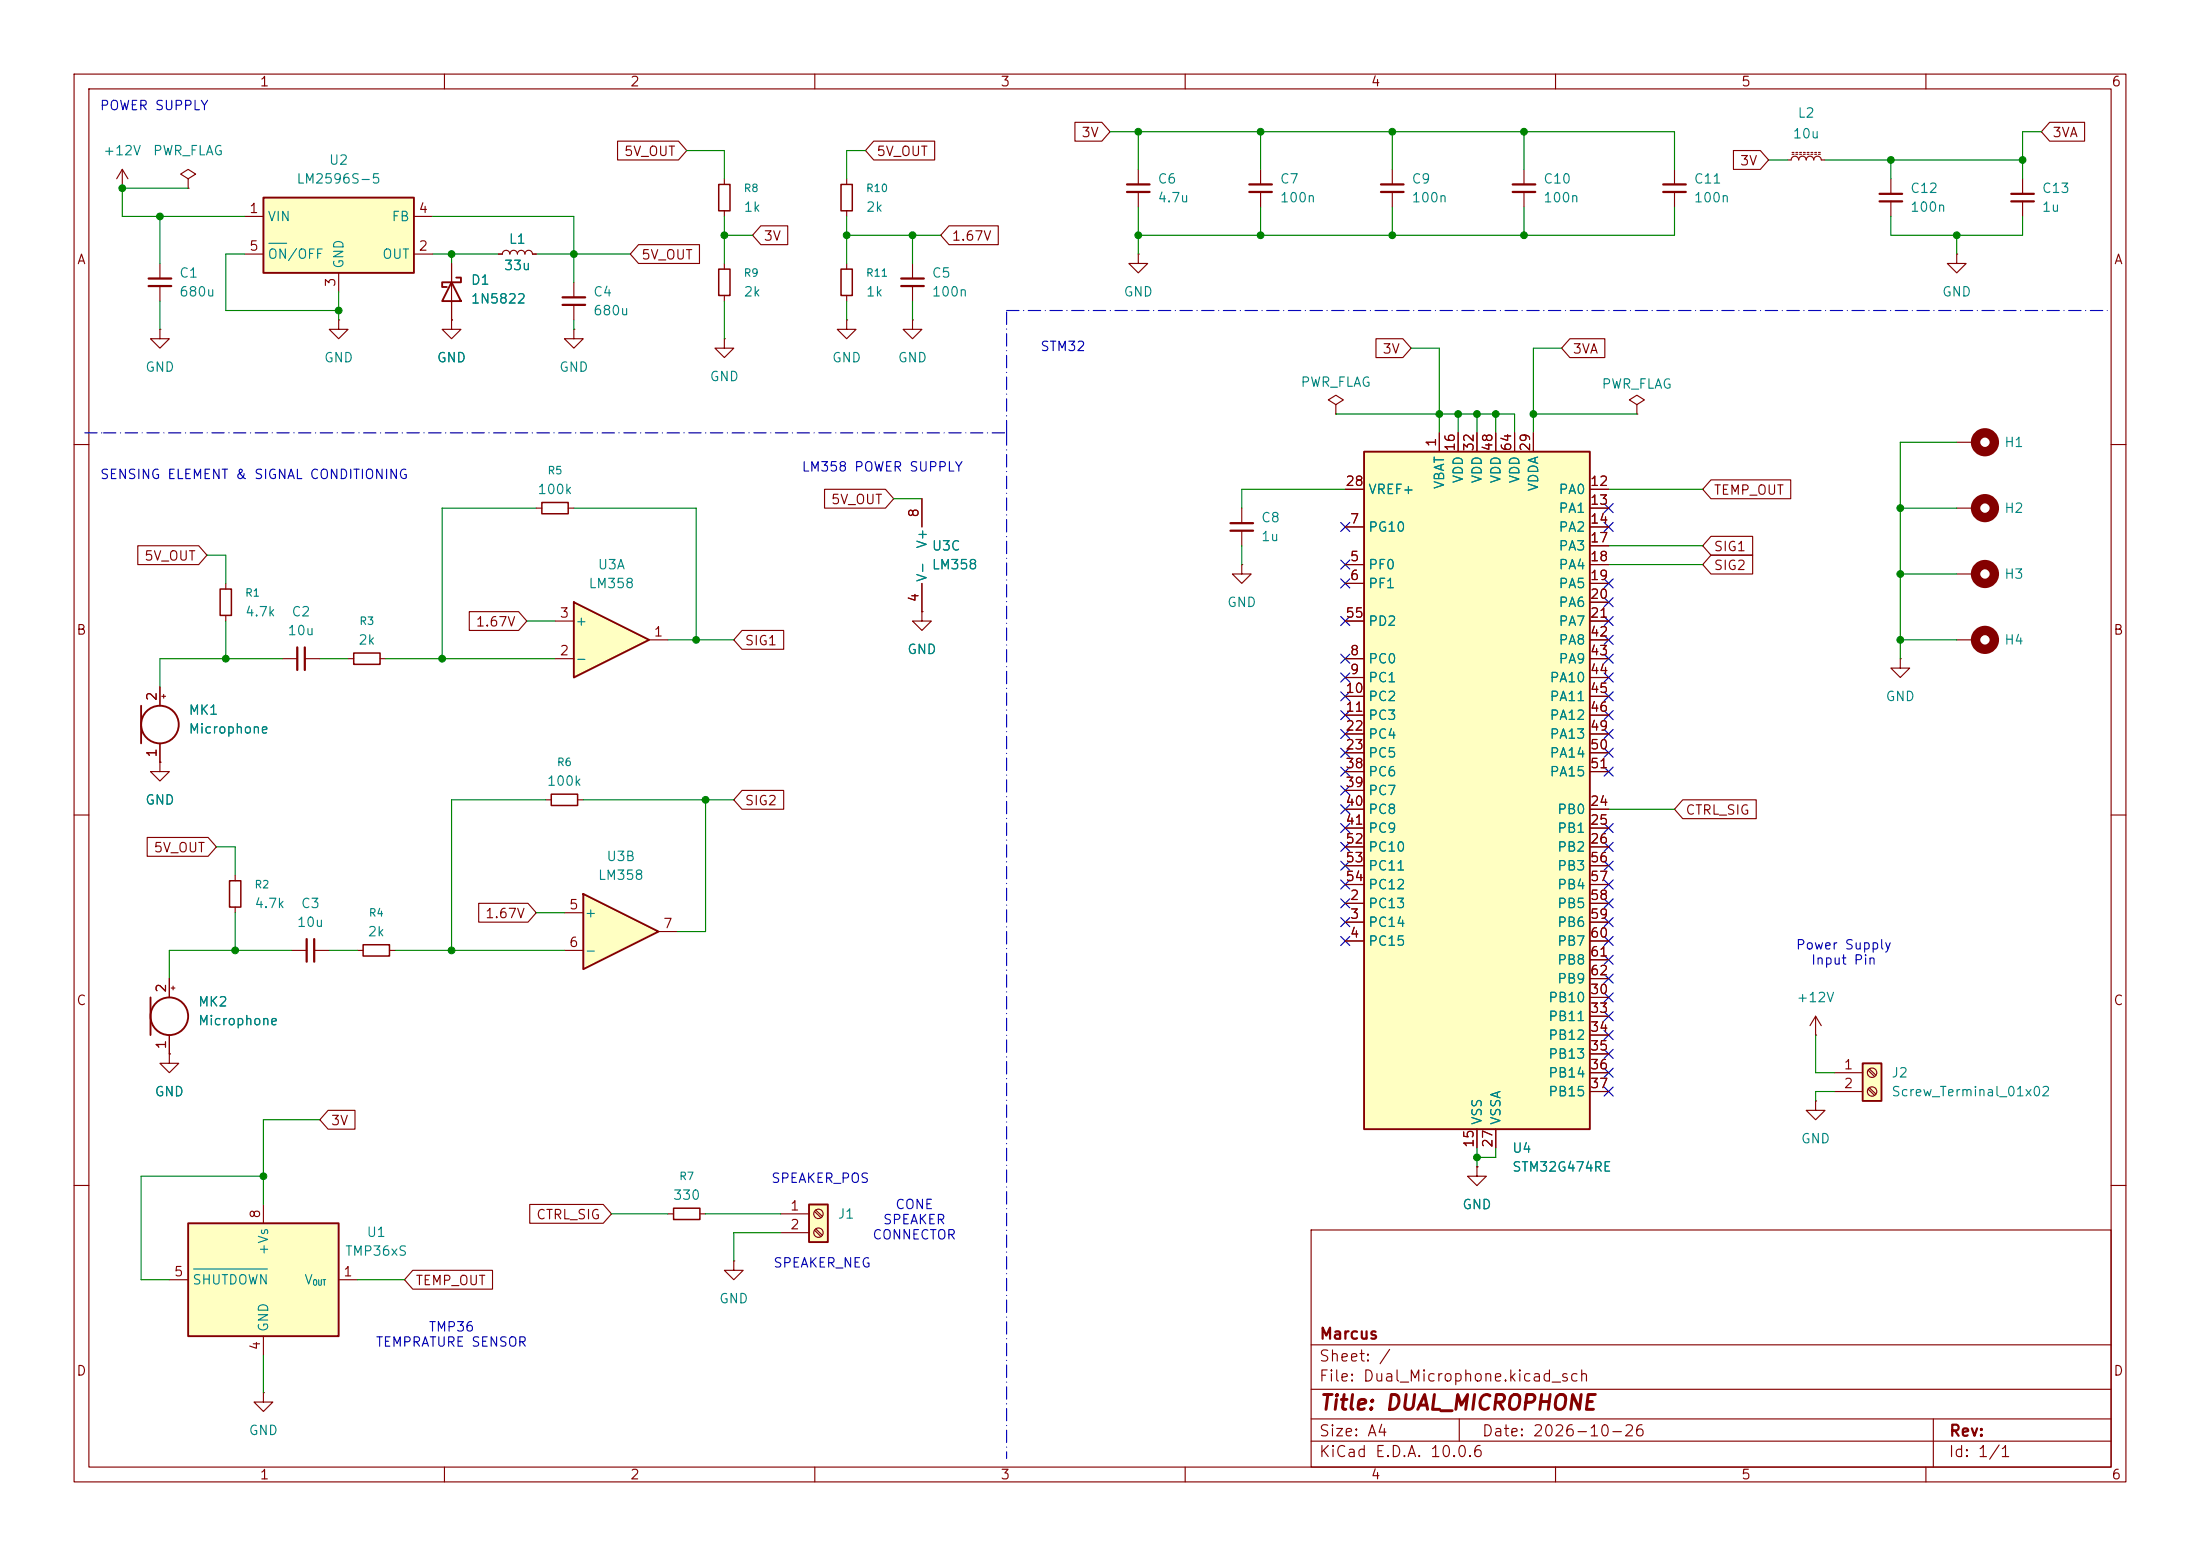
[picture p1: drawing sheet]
<svg xmlns="http://www.w3.org/2000/svg" width="297mm" height="210mm" viewBox="0 0 297 210" stroke-linecap="round" stroke-linejoin="round" font-family="sans-serif">
<g fill="none" stroke="#840000" stroke-width=".15">
<path d="M10 10h277v190h-277zM12 12h273v186h-273zM60 10v2M110 10v2M160 10v2M210 10v2M260 10v2M16.5 25.4h.1M16.5 22.9l-.8 1.2M16.5 22.9l.8 1.2M16.5 22.9v2.5M25.4 24.1l1-.6-1-.6-1 .6 1 .6v1.3"/>
<path d="M25.4 25.4h.1M114.3 43.2v1.3h1.3l-1.3 1.2-1.3-1.2h1.3M114.3 43.2h.1M10 60h2M285 60h2M10 110h2M285 110h2M245.1 139.7h.1M245.1 137.2l-.8 1.2M245.1 137.2l.8 1.2M245.1 137.2v2.5M245.1 148.6v1.3h1.3l-1.3 1.2-1.3-1.2h1.3"/>
<path d="M245.1 148.6h.1M10 160h2M177 166h108v32h-108zM285 160h2M60 198v2M110 198v2M160 198v2M177 194.5h108M177 191.5h108M177 187.5h108M177 181.5h108M197 191.5v3"/>
<path d="M210 198v2M260 198v2M261 191.5v6.5"/>
</g>
<path d="M35.6 26.7h20.3v10.1h-20.3z" fill="#ffffc2"/>
<path d="M35.6 26.7h20.3v10.1h-20.3zM61 38.1l1.2 2.5h-2.5zM61.6 37.5h.6v.6h-2.5v.6h.6" fill="none" stroke="#840000" stroke-width=".25"/>
<g fill="none" stroke="#840000" stroke-width=".15">
<path d="M33 29.2h2.6M33 34.3h2.6M45.7 36.8v2.6M55.9 29.2h2.5M55.9 34.3h2.5M61 35.6v7.6M67.3 34.3h.5a.51 .51 0 0 1 .5-.5 .51 .51 0 0 1 .5 .5 .51 .51 0 0 1 .5-.5 .51 .51 0 0 1 .5 .5 .51 .51 0 0 1 .6-.5 .51 .51 0 0 1 .5 .5 .51 .51 0 0 1 .5-.5 .51 .51 0 0 1 .5 .5h.5M97.8 35.6v.7M97.8 39.9v.7M205.7 22.9v2M205.7 25.9v2M226.1 22.9v2"/>
<path d="M226.1 25.9v2M241.3 21.6h.5a.51 .51 0 0 1 .5-.5 .51 .51 0 0 1 .5 .5 .51 .51 0 0 1 .5-.5 .51 .51 0 0 1 .5 .5 .51 .51 0 0 1 .5-.5 .51 .51 0 0 1 .6 .5 .51 .51 0 0 1 .5-.5 .51 .51 0 0 1 .5 .5h.5M241.9 20.8h.3M241.9 20.6h.3M242.4 20.8h.3M242.4 20.6h.3M243 20.8h.2M243 20.6h.2M243.5 20.8h.2M243.5 20.6h.2M244 20.8h.2M244 20.6h.2"/>
<path d="M244.5 20.8h.2M244.5 20.6h.2M245 20.8h.2M245 20.6h.2M245.5 20.8h.2M245.5 20.6h.2M21.6 44.5v1.2h1.3l-1.3 1.3-1.3-1.3h1.3M21.6 44.5h.1M45.7 43.2v1.3h1.3l-1.3 1.2-1.3-1.2h1.3M45.7 43.2h.1M123.2 43.2v1.3h1.3l-1.3 1.2-1.3-1.2h1.3M123.2 43.2h.1"/>
<path d="M221 54.6l1-.6-1-.7-1 .7 1 .6v1.3M221 55.9h.1M167.6 68.6v2M167.6 71.6v2.1"/>
</g>
<path d="M36.3 32.8h2.4" fill="none" stroke="#008484" stroke-width=".15"/>
<path d="M97 36.3h1.6v3.6h-1.6z" fill="none" stroke="#840000" stroke-width=".2"/>
<path d="M204.2 24.9h3.1M204.2 25.9h3.1M224.5 24.9h3.1M224.5 25.9h3.1M166.1 70.6h3.1M166.1 71.6h3.1" fill="none" stroke="#840000" stroke-width=".3"/>
<path d="M78.7 120.7l10.2 5-10.2 5.1z" fill="#ffffc2"/>
<path d="M78.7 120.7l10.2 5-10.2 5.1z" fill="none" stroke="#840000" stroke-width=".25"/>
<g fill="none" stroke="#840000" stroke-width=".15">
<path d="M97.8 24.1v.8M97.8 28.4v.8M153.7 34.3v1.3h1.2l-1.2 1.2-1.3-1.2h1.3M153.7 34.3h.1M255.3 24.1v2.1M255.3 27.2v2M264.2 34.3v1.3h1.2l-1.2 1.2-1.3-1.2h1.3M264.2 34.3h.1M97.8 45.7v1.3h1.3l-1.3 1.3-1.3-1.3h1.3M97.8 45.7h.1M180.3 54.6l1.1-.6-1.1-.7-1 .7 1 .6v1.3M180.3 55.9h.1"/>
<path d="M264.2 59.7h2.5M30.5 78.7v.8M264.2 68.6h2.5M264.2 77.5h2.5M30.5 83.1v.7M256.5 88.9v1.3h1.3l-1.3 1.2-1.2-1.2h1.2M256.5 88.9h.1M264.2 86.4h2.5M76.2 123.2h2.5M76.2 128.3h2.5M88.9 125.7h2.5"/>
</g>
<g fill="none" stroke="#840000" stroke-width="1.3">
<circle cx="268" cy="59.7" r="1.27"/>
<circle cx="268" cy="68.6" r="1.27"/>
<circle cx="268" cy="77.5" r="1.27"/>
<circle cx="268" cy="86.4" r="1.27"/>
</g>
<path d="M97 24.9h1.6v3.5h-1.6zM29.7 79.5h1.5v3.6h-1.5z" fill="none" stroke="#840000" stroke-width=".2"/>
<path d="M253.7 26.2h3.1M253.7 27.2h3.1" fill="none" stroke="#840000" stroke-width=".3"/>
<path d="M109.2 162.6h2.6v5h-2.6z" fill="#ffffc2"/>
<path d="M109.2 162.6h2.6v5h-2.6z" fill="none" stroke="#840000" stroke-width=".25"/>
<g fill="none" stroke="#840000" stroke-width=".15">
<path d="M105.4 163.8h3.8M105.4 166.4h3.8M110 163.5l.8 .8M110 166l.8 .9M110.1 163.3l.9 .9M110.1 165.9l.9 .8"/>
<circle cx="110.5" cy="163.8" r=".63"/>
<circle cx="110.5" cy="166.4" r=".63"/>
</g>
<path d="M184.1 61h30.5v91.4h-30.5z" fill="#ffffc2"/>
<path d="M184.1 61h30.5v91.4h-30.5z" fill="none" stroke="#840000" stroke-width=".25"/>
<g fill="none" stroke="#840000" stroke-width=".15">
<path d="M21.6 35.6v2M21.6 38.6v2M77.5 38.1v2M114.3 24.1v.8M114.3 28.4v.8M114.3 35.6v.7M114.3 39.9v.7M123.2 35.6v2M123.2 38.6v2M188 22.9v2M188 25.9v2M61 43.2v1.3h1.2l-1.2 1.2-1.3-1.2h1.3"/>
<path d="M61 43.2h.1M77.5 44.5v1.2h1.2l-1.2 1.3-1.3-1.3h1.3M77.5 44.5h.1M77.5 41.1v2.1M194.3 58.4v2.6M196.8 58.4v2.6M199.4 58.4v2.6M201.9 58.4v2.6M204.5 58.4v2.6M207 58.4v2.6M124.5 67.3v3.8M124.5 78.7v3.9"/>
<path d="M167.6 76.2v1.3h1.3l-1.3 1.2-1.2-1.2h1.2M167.6 76.2h.1M181.6 76.2h2.5M181.6 78.7h2.5M181.6 71.1h2.5M181.6 66h2.5M214.6 76.2h2.6M214.6 78.7h2.6M214.6 71.1h2.6M214.6 66h2.6M214.6 68.6h2.6M214.6 73.7h2.6"/>
<path d="M181.6 88.9h2.5M181.6 91.4h2.5M181.6 94h2.5M181.6 96.5h2.5M181.6 83.8h2.5M181.6 99.1h2.5M214.6 88.9h2.6M214.6 91.4h2.6M214.6 94h2.6M214.6 96.5h2.6M214.6 81.3h2.6M214.6 83.8h2.6"/>
<path d="M214.6 99.1h2.6M214.6 86.4h2.6M31.7 118.1v.8M181.6 101.6h2.5M181.6 109.2h2.5M181.6 111.8h2.5M181.6 114.3h2.5M181.6 104.1h2.5M181.6 106.7h2.5M181.6 116.8h2.5M181.6 119.4h2.5M214.6 101.6h2.6"/>
<path d="M214.6 109.2h2.6M214.6 111.8h2.6M214.6 114.3h2.6M214.6 104.1h2.6M214.6 116.8h2.6M214.6 119.4h2.6M31.7 122.4v.8M39.4 128.3h2M42.4 128.3h2M48.3 128.3h.7M52.6 128.3h.7M181.6 121.9h2.5"/>
<path d="M181.6 124.5h2.5M181.6 127h2.5M214.6 121.9h2.6M214.6 124.5h2.6M214.6 127h2.6M214.6 134.6h2.6M214.6 137.2h2.6M214.6 139.7h2.6M214.6 129.5h2.6M214.6 132.1h2.6M199.4 152.4v2.5M201.9 152.4v2.5"/>
<path d="M214.6 142.2h2.6M214.6 144.8h2.6M214.6 147.3h2.6M90.2 163.8h.7M94.5 163.8h.7M99.1 170.2v1.3h1.2l-1.2 1.2-1.3-1.2h1.3M99.1 170.2h.1"/>
</g>
<path d="M113.5 24.9h1.6v3.5h-1.6zM113.5 36.3h1.6v3.6h-1.6zM31 118.9h1.5v3.5h-1.5zM49 127.5h3.6v1.5h-3.6zM90.9 163.1h3.6v1.5h-3.6z" fill="none" stroke="#840000" stroke-width=".2"/>
<path d="M20.1 37.6h3M20.1 38.6h3M121.7 37.6h3M121.7 38.6h3M186.4 24.9h3.1M186.4 25.9h3.1M75.9 40.1h3.1M75.9 41.1h3.1M41.4 126.7v3.1M42.4 126.7v3.1" fill="none" stroke="#840000" stroke-width=".3"/>
<path d="M77.5 81.3l10.1 5.1-10.1 5z" fill="#ffffc2"/>
<g fill="none" stroke="#840000" stroke-width=".25">
<path d="M77.5 81.3l10.1 5.1-10.1 5zM20.3 134.6v5.1"/>
<circle cx="22.9" cy="137.2" r="2.54"/>
</g>
<g fill="none" stroke="#840000" stroke-width=".15">
<path d="M170.2 22.9v2M170.2 25.9v2M273 24.1v2.1M273 27.2v2M47 88.9h.8M51.3 88.9h.8M74.9 88.9h2.6M74.9 83.8h2.6M87.6 86.4h2.6M73.7 108h.7M78 108h.7M22.9 132.1v2.5"/>
<path d="M22.9 139.7v2.5M23.1 133.4h.5M23.4 133.1v.5M22.9 142.2v1.3h1.2l-1.2 1.3-1.3-1.3h1.3M22.9 142.2h.1M35.6 188v1.2h1.2l-1.2 1.3-1.3-1.3h1.3M35.6 188h.1"/>
</g>
<path d="M47.8 88.1h3.5v1.6h-3.5zM74.4 107.2h3.6v1.5h-3.6z" fill="none" stroke="#840000" stroke-width=".2"/>
<path d="M168.7 24.9h3M168.7 25.9h3M271.5 26.2h3.1M271.5 27.2h3.1" fill="none" stroke="#840000" stroke-width=".3"/>
<path d="M25.4 165.1h20.3v15.2h-20.3z" fill="#ffffc2"/>
<g fill="none" stroke="#840000" stroke-width=".25">
<path d="M19 95.3v5M25.4 165.1h20.3v15.2h-20.3z"/>
<circle cx="21.6" cy="97.8" r="2.54"/>
</g>
<g fill="none" stroke="#840000" stroke-width=".15">
<path d="M153.7 22.9v2M153.7 25.9v2M72.4 68.6h.8M76.7 68.6h.8M21.6 92.7v2.6M21.8 94h.6M22.1 93.7v.5M38.1 88.9h2M41.1 88.9h2.1M124.5 82.6v1.2h1.2l-1.2 1.3-1.3-1.3h1.3M124.5 82.6h.1M21.6 102.9v1.2h1.3l-1.3 1.3-1.3-1.3h1.3"/>
<path d="M21.6 102.9h.1M21.6 100.3v2.6M199.4 157.5v1.3h1.3l-1.3 1.2-1.3-1.2h1.3M199.4 157.5h.1M22.9 172.7h2.5M35.6 162.6v2.5M45.7 172.7h2.6M35.6 180.3v2.6"/>
</g>
<path d="M26.1 171.3h10" fill="none" stroke="#008484" stroke-width=".15"/>
<path d="M152.1 24.9h3.1M152.1 25.9h3.1M40.1 87.4v3M41.1 87.4v3" fill="none" stroke="#840000" stroke-width=".3"/>
<path d="M73.2 67.8h3.5v1.5h-3.5z" fill="none" stroke="#840000" stroke-width=".2"/>
<path d="M251.5 143.5h2.5v5.1h-2.5z" fill="#ffffc2"/>
<path d="M251.5 143.5h2.5v5.1h-2.5z" fill="none" stroke="#840000" stroke-width=".25"/>
<g fill="none" stroke="#840000" stroke-width=".15">
<path d="M83.4 19h8.2l1.1 1.3-1.1 1.3h-8.2zM118 19h8.2v2.6h-8.2l-1.2-1.3zM145.1 16.5h3.6l1.2 1.3-1.2 1.3h-3.6zM276.7 16.5h4.7v2.6h-4.7l-1.1-1.3zM61 35.6v2.5M67.3 34.3h.5M71.9 34.3h.5M86.2 33h8.2v2.6h-8.2l-1.1-1.3zM102.7 30.5h3.6v2.5h-3.6l-1.1-1.2zM128.1 30.5h6.7v2.5h-6.7l-1.1-1.2zM234 20.3h3.6l1.2 1.3-1.2 1.3h-3.6zM61 43.2h.1"/>
<path d="M61 40.6v2.6M185.8 45.7h3.6l1.1 1.3-1.1 1.3h-3.6zM194.3 58.4v2.6M196.8 58.4v2.6M199.4 58.4v2.6M201.9 58.4v2.6M204.5 58.4v2.6M207 58.4v2.6M211.9 45.7h4.8v2.6h-4.8l-1.1-1.3zM18.6 73.7h8.2l1.1 1.2-1.1 1.3h-8.2zM111.3 66h8.2l1.1 1.3-1.1 1.3h-8.2zM124.5 67.3v3.8"/>
<path d="M124.5 78.7v3.9M181.6 76.2h2.5M181.6 78.7h2.5M181.6 71.1h2.5M181.6 66h2.5M214.6 76.2h2.6M214.6 78.7h2.6M214.6 71.1h2.6M214.6 66h2.6M214.6 68.6h2.6M214.6 73.7h2.6M231 72.4h5.6v2.5h-5.6l-1.1-1.2z"/>
<path d="M231 74.9h5.6v2.6h-5.6l-1.1-1.3zM231 64.8h10.7v2.5h-10.7l-1.1-1.3zM21.6 92.7v2.6M63.4 82.5h6.6l1.1 1.3-1.1 1.3h-6.6zM100.2 85.1h5.6v2.5h-5.6l-1.1-1.2zM124.5 82.6h.1M181.6 88.9h2.5M181.6 91.4h2.5M181.6 94h2.5M181.6 96.5h2.5M181.6 83.8h2.5M181.6 99.1h2.5"/>
<path d="M214.6 88.9h2.6M214.6 91.4h2.6M214.6 94h2.6M214.6 96.5h2.6M214.6 81.3h2.6M214.6 83.8h2.6M214.6 99.1h2.6M214.6 86.4h2.6M19.9 113h8.2l1.1 1.3-1.1 1.3h-8.2zM21.6 102.9h.1M21.6 100.3v2.6M100.2 106.7h5.6v2.5h-5.6l-1.1-1.2z"/>
<path d="M181.6 101.6h2.5M181.6 109.2h2.5M181.6 111.8h2.5M181.6 114.3h2.5M181.6 104.1h2.5M181.6 106.7h2.5M181.6 116.8h2.5M181.6 119.4h2.5M214.6 101.6h2.6M214.6 109.2h2.6M214.6 111.8h2.6M214.6 114.3h2.6"/>
<path d="M214.6 104.1h2.6M214.6 116.8h2.6M214.6 119.4h2.6M227.2 107.9h9.9v2.6h-9.9l-1.1-1.3zM22.9 132.1v2.5M22.9 139.7v2.5M64.6 121.9h6.7l1.1 1.3-1.1 1.3h-6.7zM181.6 121.9h2.5M181.6 124.5h2.5M181.6 127h2.5M214.6 121.9h2.6M214.6 124.5h2.6"/>
<path d="M214.6 127h2.6M214.6 134.6h2.6M214.6 137.2h2.6M214.6 139.7h2.6M214.6 129.5h2.6M214.6 132.1h2.6M22.9 142.2h.1M44.3 149.9h3.6v2.5h-3.6l-1.1-1.3zM199.4 157.5h.1M199.4 152.4v2.5M201.9 152.4v2.5M214.6 144.8h2.6"/>
<path d="M214.6 147.3h2.6M214.6 142.2h2.6M247.6 144.8h3.9M247.6 147.3h3.9M252.2 144.4l.9 .9M252.2 147l.9 .8M252.4 144.3l.8 .8M252.4 146.8l.8 .9M55.7 171.4h10.8v2.6h-10.8l-1.1-1.3zM71.5 162.6h9.9l1.1 1.2-1.1 1.3h-9.9z"/>
<circle cx="252.7" cy="144.8" r=".63"/>
<circle cx="252.7" cy="147.3" r=".63"/>
</g>
<path d="M11.4 58.4h2.6M14 58.4h121.9M135.9 58.4v-16.5M135.9 58.4v138.5M135.9 41.9h148.6" fill="none" stroke="#0000c2" stroke-width=".15" stroke-dasharray="1.7 .6 0 .6"/>
<g fill="none" stroke="#008400" stroke-width=".15">
<path d="M149.9 17.8h76.2v5.1M153.7 17.8v5.1M170.2 17.8v5.1M188 17.8v5.1M205.7 17.8v5.1M275.6 17.8h-2.6v6.3M21.6 29.2v6.4M25.4 25.4h-8.9v3.8h16.5M33 34.3h-2.5v7.6h15.2M45.7 39.4v3.8M58.4 29.2h19.1v8.9M58.4 34.3h8.9"/>
<path d="M61 34.3v1.3M72.4 34.3h12.7M92.7 20.3h5.1v3.8M97.8 31.8h3.8M97.8 29.2v6.4M114.3 31.8h12.7M114.3 29.2v6.4M116.8 20.3h-2.5v3.8M123.2 31.8v3.8M153.7 27.9v6.4M170.2 27.9v3.9M188 27.9v3.9"/>
<path d="M205.7 27.9v3.9M226.1 27.9v3.9h-72.4M238.8 21.6h2.5M246.4 21.6h26.6M255.3 29.2v2.6h17.7v-2.6M255.3 21.6v2.5M264.2 31.8v2.5M21.6 40.6v3.9M77.5 43.2v1.3M97.8 40.6v5.1M114.3 40.6v2.6M123.2 40.6v2.6"/>
<path d="M180.3 55.9h24.2v2.5M190.5 47h3.8v11.4M196.8 55.9v2.5M199.4 55.9v2.5M201.9 55.9v2.5M207 55.9h14M210.8 47h-3.8v11.4M264.2 59.7h-7.7v29.2M27.9 74.9h2.6v3.8M72.4 68.6h-12.7v20.3M77.5 68.6h16.5v17.8M120.6 67.3h3.9"/>
<path d="M167.6 73.7v2.5M181.6 66h-14v2.6M217.2 76.2h12.7M217.2 66h12.7M217.2 73.7h12.7M256.5 68.6h7.7M256.5 77.5h7.7M30.5 83.8v5.1M38.1 88.9h-16.5v3.8M43.2 88.9h3.8M52.1 88.9h22.8M71.1 83.8h3.8"/>
<path d="M90.2 86.4h8.9M256.5 86.4h7.7M29.2 114.3h2.5v3.8M73.7 108h-12.7v20.3M78.7 108h20.4M95.2 108v17.7h-3.8M217.2 109.2h8.9M31.7 123.2v5.1M39.4 128.3h-16.5v3.8M44.4 128.3h3.9M53.3 128.3h22.9M72.4 123.2h3.8"/>
<path d="M245.1 139.7v5.1h2.5M35.6 158.8h-16.6v13.9h3.9M43.2 151.1h-7.6v11.5M199.4 154.9v2.6M201.9 154.9v1.3h-2.5M247.6 147.3h-2.5v1.3M48.3 172.7h6.3M82.5 163.8h7.7M95.2 163.8h10.2M105.4 166.4h-6.3v3.8M35.6 182.9v5.1"/>
</g>
<g fill="none" stroke="#000084" stroke-width=".15">
<path d="M181 70.5l1.2 1.2M181 75.6l1.2 1.2M181 78.1l1.2 1.2M182.2 70.5l-1.2 1.2M182.2 75.6l-1.2 1.2M182.2 78.1l-1.2 1.2M216.6 68l1.2 1.2M216.6 78.1l1.2 1.2M216.6 70.5l1.2 1.2M217.8 78.1l-1.2 1.2M217.8 68l-1.2 1.2M217.8 70.5l-1.2 1.2"/>
<path d="M181 98.5l1.2 1.2M181 95.9l1.2 1.2M181 93.4l1.2 1.2M181 90.8l1.2 1.2M181 88.3l1.2 1.2M181 83.2l1.2 1.2M182.2 98.5l-1.2 1.2M182.2 95.9l-1.2 1.2M182.2 93.4l-1.2 1.2M182.2 90.8l-1.2 1.2M182.2 88.3l-1.2 1.2M182.2 83.2l-1.2 1.2"/>
<path d="M216.6 85.8l1.2 1.2M216.6 83.2l1.2 1.2M216.6 95.9l1.2 1.2M216.6 90.8l1.2 1.2M216.6 88.3l1.2 1.2M216.6 80.7l1.2 1.2M216.6 98.5l1.2 1.2M216.6 93.4l1.2 1.2M217.8 80.7l-1.2 1.2M217.8 90.8l-1.2 1.2M217.8 88.3l-1.2 1.2M217.8 85.8l-1.2 1.2"/>
<path d="M217.8 83.2l-1.2 1.2M217.8 95.9l-1.2 1.2M217.8 98.5l-1.2 1.2M217.8 93.4l-1.2 1.2M181 116.2l1.2 1.2M181 118.8l1.2 1.2M181 108.6l1.2 1.2M181 113.7l1.2 1.2M181 106.1l1.2 1.2M181 111.2l1.2 1.2M181 103.5l1.2 1.2M181 101l1.2 1.2"/>
<path d="M182.2 116.2l-1.2 1.2M182.2 118.8l-1.2 1.2M182.2 108.6l-1.2 1.2M182.2 113.7l-1.2 1.2M182.2 106.1l-1.2 1.2M182.2 111.2l-1.2 1.2M182.2 103.5l-1.2 1.2M182.2 101l-1.2 1.2M216.6 118.8l1.2 1.2M216.6 116.2l1.2 1.2M216.6 103.5l1.2 1.2M216.6 101l1.2 1.2"/>
<path d="M216.6 113.7l1.2 1.2M216.6 111.2l1.2 1.2M217.8 118.8l-1.2 1.2M217.8 116.2l-1.2 1.2M217.8 103.5l-1.2 1.2M217.8 101l-1.2 1.2M217.8 113.7l-1.2 1.2M217.8 111.2l-1.2 1.2M181 126.4l1.2 1.2M181 123.9l1.2 1.2M181 121.3l1.2 1.2M182.2 126.4l-1.2 1.2"/>
<path d="M182.2 123.9l-1.2 1.2M182.2 121.3l-1.2 1.2M216.6 126.4l1.2 1.2M216.6 121.3l1.2 1.2M216.6 123.9l1.2 1.2M216.6 136.6l1.2 1.2M216.6 131.5l1.2 1.2M216.6 128.9l1.2 1.2M216.6 139.1l1.2 1.2M216.6 134l1.2 1.2M217.8 126.4l-1.2 1.2M217.8 121.3l-1.2 1.2"/>
<path d="M217.8 123.9l-1.2 1.2M217.8 136.6l-1.2 1.2M217.8 131.5l-1.2 1.2M217.8 128.9l-1.2 1.2M217.8 139.1l-1.2 1.2M217.8 134l-1.2 1.2M216.6 144.2l1.2 1.2M216.6 141.6l1.2 1.2M216.6 146.7l1.2 1.2M217.8 144.2l-1.2 1.2M217.8 141.6l-1.2 1.2M217.8 146.7l-1.2 1.2"/>
</g>
<g fill="#008400" stroke="#008400" stroke-width=".14">
<circle cx="61" cy="34.3" r=".46"/>
<circle cx="97.8" cy="31.8" r=".46"/>
<circle cx="77.5" cy="34.3" r=".46"/>
<circle cx="45.7" cy="41.9" r=".46"/>
<circle cx="114.3" cy="31.8" r=".46"/>
<circle cx="123.2" cy="31.8" r=".46"/>
<circle cx="61" cy="128.3" r=".46"/>
<circle cx="31.7" cy="128.3" r=".46"/>
<circle cx="35.6" cy="158.8" r=".46"/>
<circle cx="16.5" cy="25.4" r=".46"/>
<circle cx="21.6" cy="29.2" r=".46"/>
<circle cx="95.2" cy="108" r=".46"/>
<circle cx="94" cy="86.4" r=".46"/>
<circle cx="59.7" cy="88.9" r=".46"/>
<circle cx="30.5" cy="88.9" r=".46"/>
<circle cx="153.7" cy="31.8" r=".46"/>
<circle cx="153.7" cy="17.8" r=".46"/>
<circle cx="205.7" cy="17.8" r=".46"/>
<circle cx="199.4" cy="55.9" r=".46"/>
<circle cx="170.2" cy="17.8" r=".46"/>
<circle cx="188" cy="31.8" r=".46"/>
<circle cx="170.2" cy="31.8" r=".46"/>
<circle cx="188" cy="17.8" r=".46"/>
<circle cx="199.4" cy="156.2" r=".46"/>
<circle cx="201.9" cy="55.9" r=".46"/>
<circle cx="207" cy="55.9" r=".46"/>
<circle cx="205.7" cy="31.8" r=".46"/>
<circle cx="256.5" cy="68.6" r=".46"/>
<circle cx="256.5" cy="77.5" r=".46"/>
<circle cx="264.2" cy="31.8" r=".46"/>
<circle cx="255.3" cy="21.6" r=".46"/>
<circle cx="273" cy="21.6" r=".46"/>
<circle cx="256.5" cy="86.4" r=".46"/>
<circle cx="196.8" cy="55.9" r=".46"/>
<circle cx="194.3" cy="55.9" r=".46"/>
</g>
<text font-size="2" fill="#840000" x="178" y="190.8">Title: DUAL_MICROPHONE</text>
<g font-size="1.5" fill="#840000">
<text x="178" y="184.1">Sheet: /</text>
<text x="178" y="181.1">Marcus</text>
<text x="178" y="186.8">File: Dual_Microphone.kicad_sch</text>
<text x="178" y="197">KiCad E.D.A. 10.0.6</text>
<text x="178" y="194.2">Size: A4</text>
<text x="200" y="194.2">Date: 2026-10-26</text>
<text x="263" y="197">Id: 1/1</text>
<text x="263" y="194.2">Rev:</text>
</g>
<g font-size="1.3" fill="#840000">
<text x="35" y="12">1</text>
<text x="85" y="12">2</text>
<text x="135" y="12">3</text>
<text x="185" y="12">4</text>
<text x="235" y="12">5</text>
<text x="285" y="12">6</text>
<text x="84.2" y="21.4">5V_OUT</text>
<text x="118.2" y="21.4">5V_OUT</text>
<text x="145.9" y="18.8">3V</text>
<text x="234.8" y="22.6">3V</text>
<text x="277" y="18.8">3VA</text>
<text x="33.6" y="29.1">1</text>
<text x="56.4" y="29.1">4</text>
<text x="10.3" y="36">A</text>
<text x="33.6" y="34.2">5</text>
<text x="56.4" y="34.2">2</text>
<text x="86.5" y="35.3">5V_OUT</text>
<text x="103" y="32.8">3V</text>
<text x="128.4" y="32.8">1.67V</text>
<text x="285.3" y="36">A</text>
<text x="45.6" y="38.8" transform="rotate(-90 45.6 38.8)">3</text>
<text x="186.5" y="48">3V</text>
<text x="212.2" y="48">3VA</text>
<text x="181.5" y="65.9">28</text>
<text x="194.2" y="60.4" transform="rotate(-90 194.2 60.4)">1</text>
<text x="196.7" y="61" transform="rotate(-90 196.7 61)">16</text>
<text x="199.3" y="61" transform="rotate(-90 199.3 61)">32</text>
<text x="201.8" y="61" transform="rotate(-90 201.8 61)">48</text>
<text x="204.3" y="61" transform="rotate(-90 204.3 61)">64</text>
<text x="206.9" y="61" transform="rotate(-90 206.9 61)">29</text>
<text x="214.6" y="65.9">12</text>
<text x="112.1" y="68.4">5V_OUT</text>
<text x="124.3" y="69.9" transform="rotate(-90 124.3 69.9)">8</text>
<text x="182.1" y="71">7</text>
<text x="214.6" y="68.4">13</text>
<text x="214.6" y="71">14</text>
<text x="231.3" y="67.1">TEMP_OUT</text>
<text x="19.4" y="76">5V_OUT</text>
<text x="182.1" y="76.1">5</text>
<text x="214.6" y="73.5">17</text>
<text x="214.6" y="76.1">18</text>
<text x="231.3" y="74.7">SIG1</text>
<text x="231.3" y="77.3">SIG2</text>
<text x="75.5" y="83.7">3</text>
<text x="124.3" y="81.4" transform="rotate(-90 124.3 81.4)">4</text>
<text x="181.5" y="83.7">55</text>
<text x="182.1" y="78.6">6</text>
<text x="214.6" y="78.6">19</text>
<text x="214.6" y="81.1">20</text>
<text x="214.6" y="83.7">21</text>
<text x="10.2" y="86">B</text>
<text x="64.1" y="84.9">1.67V</text>
<text x="75.5" y="88.8">2</text>
<text x="88.2" y="86.2">1</text>
<text x="100.5" y="87.4">SIG1</text>
<text x="182.1" y="88.8">8</text>
<text x="214.6" y="86.2">42</text>
<text x="214.6" y="88.8">43</text>
<text x="285.2" y="86">B</text>
<text x="21.5" y="94.7" transform="rotate(-90 21.5 94.7)">2</text>
<text x="181.5" y="93.8">10</text>
<text x="182.1" y="91.3">9</text>
<text x="214.6" y="91.3">44</text>
<text x="214.6" y="93.8">45</text>
<text x="181.5" y="96.4">11</text>
<text x="181.5" y="98.9">22</text>
<text x="181.5" y="101.5">23</text>
<text x="214.6" y="96.4">46</text>
<text x="214.6" y="98.9">49</text>
<text x="214.6" y="101.5">50</text>
<text x="21.5" y="102.3" transform="rotate(-90 21.5 102.3)">1</text>
<text x="181.5" y="104">38</text>
<text x="181.5" y="106.5">39</text>
<text x="214.6" y="104">51</text>
<text x="100.5" y="109">SIG2</text>
<text x="181.5" y="109.1">40</text>
<text x="181.5" y="111.6">41</text>
<text x="214.6" y="109.1">24</text>
<text x="214.6" y="111.6">25</text>
<text x="227.5" y="110.3">CTRL_SIG</text>
<text x="20.7" y="115.4">5V_OUT</text>
<text x="181.5" y="114.2">52</text>
<text x="181.5" y="116.7">53</text>
<text x="181.5" y="119.2">54</text>
<text x="214.6" y="114.2">26</text>
<text x="214.6" y="116.7">56</text>
<text x="214.6" y="119.2">57</text>
<text x="65.4" y="124.2">1.67V</text>
<text x="76.7" y="123.1">5</text>
<text x="89.4" y="125.6">7</text>
<text x="182.1" y="121.8">2</text>
<text x="182.1" y="124.3">3</text>
<text x="214.6" y="121.8">58</text>
<text x="214.6" y="124.3">59</text>
<text x="76.7" y="128.1">6</text>
<text x="182.1" y="126.9">4</text>
<text x="214.6" y="126.9">60</text>
<text x="214.6" y="129.4">61</text>
<text x="214.6" y="131.9">62</text>
<text x="10.2" y="136">C</text>
<text x="22.7" y="134.1" transform="rotate(-90 22.7 134.1)">2</text>
<text x="214.6" y="134.5">30</text>
<text x="214.6" y="137">33</text>
<text x="285.2" y="136">C</text>
<text x="22.7" y="141.7" transform="rotate(-90 22.7 141.7)">1</text>
<text x="214.6" y="139.6">34</text>
<text x="214.6" y="142.1">35</text>
<text x="214.6" y="144.6">36</text>
<text x="214.6" y="147.2">37</text>
<text x="248.8" y="144.6">1</text>
<text x="248.8" y="147.2">2</text>
<text x="44.6" y="152.2">3V</text>
<text x="199.3" y="155" transform="rotate(-90 199.3 155)">15</text>
<text x="201.8" y="155" transform="rotate(-90 201.8 155)">27</text>
<text x="35.4" y="164.6" transform="rotate(-90 35.4 164.6)">8</text>
<text x="72.3" y="164.9">CTRL_SIG</text>
<text x="106.6" y="163.7">1</text>
<text x="106.6" y="166.2">2</text>
<text x="23.4" y="172.6">5</text>
<text x="46.3" y="172.6">1</text>
<text x="56" y="173.8">TEMP_OUT</text>
<text x="10.2" y="186">D</text>
<text x="35.4" y="182.3" transform="rotate(-90 35.4 182.3)">4</text>
<text x="285.2" y="186">D</text>
<text x="35" y="200">1</text>
<text x="85" y="200">2</text>
<text x="135" y="200">3</text>
<text x="185" y="200">4</text>
<text x="235" y="200">5</text>
<text x="285" y="200">6</text>
</g>
<g font-size="1.3" fill="#0000c2">
<text x="13.4" y="15.2">POWER SUPPLY</text>
<text x="140.4" y="47.7">STM32</text>
<text x="13.4" y="65">SENSING ELEMENT &amp; SIGNAL CONDITIONING</text>
<text x="108.1" y="64">LM358 POWER SUPPLY</text>
<text x="242.4" y="128.5">Power Supply</text>
<text x="244.4" y="130.5">Input Pin</text>
<text x="104" y="160">SPEAKER_POS</text>
<text x="117.7" y="167.6">CONNECTOR</text>
<text x="119.1" y="165.6">SPEAKER</text>
<text x="120.8" y="163.5">CONE</text>
<text x="104.3" y="171.4">SPEAKER_NEG</text>
<text x="50.6" y="182.1">TEMPRATURE SENSOR</text>
<text x="57.8" y="180">TMP36</text>
</g>
<g font-size="1.3" fill="#008484">
<text x="242.6" y="16.2">L2</text>
<text x="13.8" y="21.3">+12V</text>
<text x="20.6" y="21.3">PWR_FLAG</text>
<text x="44.3" y="22.6">U2</text>
<text x="241.9" y="19">10u</text>
<text x="39.9" y="25.1">LM2596S-5</text>
<text x="100.3" y="28.9">1k</text>
<text x="116.8" y="28.9">2k</text>
<text x="156.2" y="25.1">C6</text>
<text x="156.2" y="27.6">4.7u</text>
<text x="172.7" y="25.1">C7</text>
<text x="172.7" y="27.6">100n</text>
<text x="190.5" y="25.1">C9</text>
<text x="190.5" y="27.6">100n</text>
<text x="208.3" y="25.1">C10</text>
<text x="208.3" y="27.6">100n</text>
<text x="228.6" y="25.1">C11</text>
<text x="228.6" y="27.6">100n</text>
<text x="257.8" y="26.4">C12</text>
<text x="257.8" y="28.9">100n</text>
<text x="275.6" y="26.4">C13</text>
<text x="275.6" y="28.9">1u</text>
<text x="36" y="30.2">VIN</text>
<text x="36" y="35.3">ON/OFF</text>
<text x="51.5" y="35.3">OUT</text>
<text x="52.8" y="30.2">FB</text>
<text x="68.6" y="33.2">L1</text>
<text x="24.1" y="37.8">C1</text>
<text x="24.1" y="40.3">680u</text>
<text x="46.7" y="36.3" transform="rotate(-90 46.7 36.3)">GND</text>
<text x="63.5" y="38.7">D1</text>
<text x="63.5" y="41.3">1N5822</text>
<text x="67.9" y="36.8">33u</text>
<text x="80" y="40.3">C4</text>
<text x="100.3" y="40.3">2k</text>
<text x="116.8" y="40.3">1k</text>
<text x="125.7" y="37.8">C5</text>
<text x="125.7" y="40.3">100n</text>
<text x="151.6" y="40.3">GND</text>
<text x="262.1" y="40.3">GND</text>
<text x="80" y="42.9">680u</text>
<text x="19.5" y="50.5">GND</text>
<text x="43.7" y="49.2">GND</text>
<text x="58.9" y="49.2">GND</text>
<text x="75.4" y="50.5">GND</text>
<text x="95.7" y="51.8">GND</text>
<text x="112.2" y="49.2">GND</text>
<text x="121.1" y="49.2">GND</text>
<text x="175.5" y="52.5">PWR_FLAG</text>
<text x="216.1" y="52.8">PWR_FLAG</text>
<text x="197.8" y="65.3" transform="rotate(-90 197.8 65.3)">VDD</text>
<text x="200.4" y="65.3" transform="rotate(-90 200.4 65.3)">VDD</text>
<text x="202.9" y="65.3" transform="rotate(-90 202.9 65.3)">VDD</text>
<text x="205.4" y="65.3" transform="rotate(-90 205.4 65.3)">VDD</text>
<text x="270.5" y="60.7">H1</text>
<text x="72.5" y="67">100k</text>
<text x="170.2" y="70.8">C8</text>
<text x="184.6" y="67">VREF+</text>
<text x="195.3" y="66.1" transform="rotate(-90 195.3 66.1)">VBAT</text>
<text x="208" y="66.4" transform="rotate(-90 208 66.4)">VDDA</text>
<text x="210.3" y="67">PA0</text>
<text x="210.3" y="69.5">PA1</text>
<text x="270.5" y="69.5">H2</text>
<text x="80.6" y="77.2">U3A</text>
<text x="125.4" y="74.1" transform="rotate(-90 125.4 74.1)">V+</text>
<text x="125.7" y="74.6">U3C</text>
<text x="125.7" y="77.2">LM358</text>
<text x="170.2" y="73.4">1u</text>
<text x="184.6" y="77.2">PF0</text>
<text x="184.6" y="72.1">PG10</text>
<text x="210.3" y="72.1">PA2</text>
<text x="210.3" y="74.6">PA3</text>
<text x="210.3" y="77.2">PA4</text>
<text x="33" y="83.5">4.7k</text>
<text x="39.3" y="83.5">C2</text>
<text x="79.4" y="79.7">LM358</text>
<text x="125.4" y="78.6" transform="rotate(-90 125.4 78.6)">V-</text>
<text x="165.6" y="82.2">GND</text>
<text x="184.6" y="79.7">PF1</text>
<text x="210.3" y="79.7">PA5</text>
<text x="210.3" y="82.2">PA6</text>
<text x="270.5" y="78.4">H3</text>
<text x="38.7" y="86.1">10u</text>
<text x="48.3" y="87.3">2k</text>
<text x="77.6" y="89.9">-</text>
<text x="77.6" y="84.8">+</text>
<text x="122.4" y="88.6">GND</text>
<text x="184.6" y="89.9">PC0</text>
<text x="184.6" y="84.8">PD2</text>
<text x="210.3" y="84.8">PA7</text>
<text x="210.3" y="87.3">PA8</text>
<text x="210.3" y="89.9">PA9</text>
<text x="270.5" y="87.3">H4</text>
<text x="184.6" y="92.4">PC1</text>
<text x="184.6" y="94.9">PC2</text>
<text x="209.1" y="92.4">PA10</text>
<text x="209.1" y="94.9">PA11</text>
<text x="254.5" y="94.9">GND</text>
<text x="25.4" y="96.8">MK1</text>
<text x="25.4" y="99.3">Microphone</text>
<text x="184.6" y="97.5">PC3</text>
<text x="184.6" y="100">PC4</text>
<text x="209.1" y="97.5">PA12</text>
<text x="209.1" y="100">PA13</text>
<text x="73.7" y="106.4">100k</text>
<text x="184.6" y="102.6">PC5</text>
<text x="184.6" y="105.1">PC6</text>
<text x="184.6" y="107.6">PC7</text>
<text x="209.1" y="102.6">PA14</text>
<text x="209.1" y="105.1">PA15</text>
<text x="19.5" y="108.9">GND</text>
<text x="184.6" y="110.2">PC8</text>
<text x="184.6" y="112.7">PC9</text>
<text x="210.1" y="110.2">PB0</text>
<text x="210.1" y="112.7">PB1</text>
<text x="80.6" y="119.1">LM358</text>
<text x="81.8" y="116.5">U3B</text>
<text x="184.6" y="115.3">PC10</text>
<text x="184.6" y="117.8">PC11</text>
<text x="210.1" y="115.3">PB2</text>
<text x="210.1" y="117.8">PB3</text>
<text x="34.3" y="122.9">4.7k</text>
<text x="40" y="125.4">10u</text>
<text x="40.5" y="122.9">C3</text>
<text x="78.8" y="124.2">+</text>
<text x="184.6" y="122.9">PC13</text>
<text x="184.6" y="125.4">PC14</text>
<text x="184.6" y="120.3">PC12</text>
<text x="210.1" y="120.3">PB4</text>
<text x="210.1" y="122.9">PB5</text>
<text x="210.1" y="125.4">PB6</text>
<text x="49.6" y="126.7">2k</text>
<text x="78.8" y="129.2">-</text>
<text x="184.6" y="128">PC15</text>
<text x="210.1" y="128">PB7</text>
<text x="210.1" y="130.5">PB8</text>
<text x="26.7" y="136.2">MK2</text>
<text x="208.9" y="135.6">PB10</text>
<text x="210.1" y="133">PB9</text>
<text x="242.4" y="135.6">+12V</text>
<text x="26.7" y="138.7">Microphone</text>
<text x="208.9" y="138.1">PB11</text>
<text x="208.9" y="140.7">PB12</text>
<text x="208.9" y="143.2">PB13</text>
<text x="20.8" y="148.3">GND</text>
<text x="208.9" y="145.7">PB14</text>
<text x="208.9" y="148.3">PB15</text>
<text x="255.3" y="145.7">J2</text>
<text x="255.3" y="148.3">Screw_Terminal_01x02</text>
<text x="200.4" y="151.9" transform="rotate(-90 200.4 151.9)">VSS</text>
<text x="202.9" y="151.9" transform="rotate(-90 202.9 151.9)">VSSA</text>
<text x="204.1" y="155.9">U4</text>
<text x="243" y="154.6">GND</text>
<text x="204.1" y="158.4">STM32G474RE</text>
<text x="49.4" y="167.3">U1</text>
<text x="90.8" y="162.3">330</text>
<text x="113" y="164.8">J1</text>
<text x="197.3" y="163.5">GND</text>
<text x="25.9" y="173.7">SHUTDOWN</text>
<text x="36.5" y="169.5" transform="rotate(-90 36.5 169.5)">+Vs</text>
<text x="41" y="173.7">V</text>
<text x="46.5" y="169.8">TMP36xS</text>
<text x="36.5" y="179.9" transform="rotate(-90 36.5 179.9)">GND</text>
<text x="97" y="176.2">GND</text>
<text x="33.5" y="194">GND</text>
</g>
<g font-size="1" fill="#008484">
<text x="100.3" y="26.2">R8</text>
<text x="116.8" y="26.2">R10</text>
<text x="100.3" y="37.6">R9</text>
<text x="116.8" y="37.6">R11</text>
<text x="73.8" y="64.3">R5</text>
<text x="33" y="80.8">R1</text>
<text x="48.4" y="84.6">R3</text>
<text x="75.1" y="103.6">R6</text>
<text x="34.3" y="120.1">R2</text>
<text x="49.7" y="124">R4</text>
<text x="91.6" y="159.5">R7</text>
</g>
<text font-size=".8" fill="#008484" x="42.1" y="173.7">OUT</text>
</svg>
